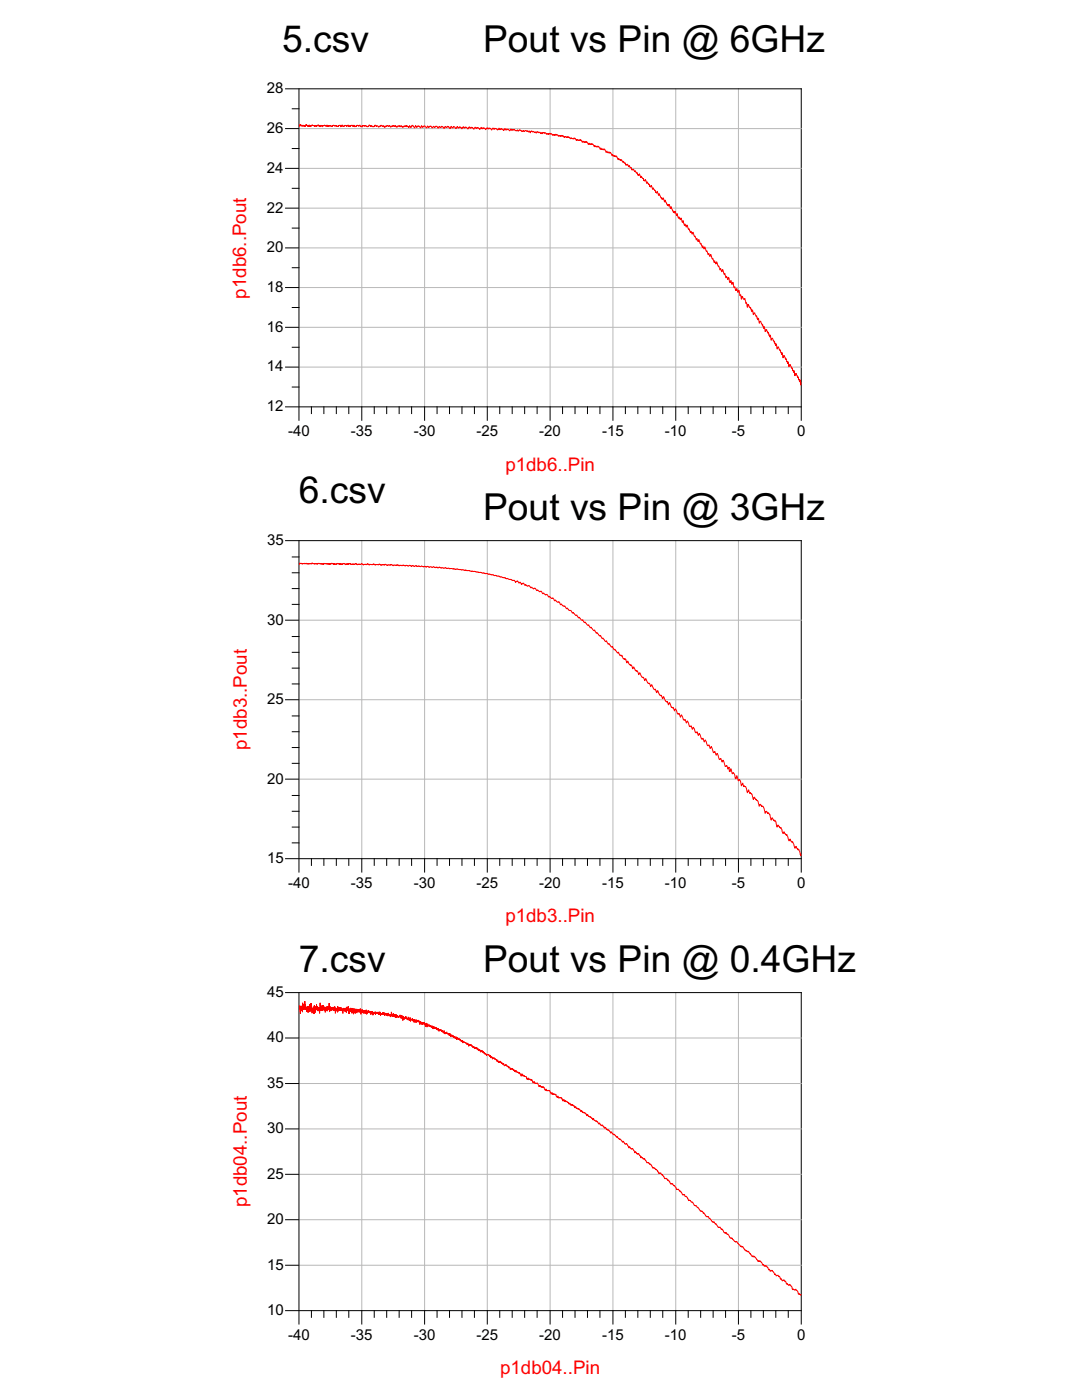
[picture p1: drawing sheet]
<svg xmlns="http://www.w3.org/2000/svg" width="216mm" height="279mm" viewBox="0 0 216 279" stroke-linecap="round" stroke-linejoin="round" font-family="sans-serif">
<g fill="none" stroke="#b8b8b8" stroke-width=".2">
<path d="M72.2 17.7v63.5M84.7 17.7v63.5M97.2 17.7v63.5M109.8 17.7v63.5M122.3 17.7v63.5M134.8 17.7v63.5M147.3 17.7v63.5M59.7 33.6h100.2M59.7 25.7h100.2M59.7 57.4h100.2M59.7 49.5h100.2M59.7 41.5h100.2"/>
<path d="M59.7 73.3h100.2M59.7 65.3h100.2"/>
</g>
<g fill="none" stroke="#000" stroke-width=".2">
<path d="M57 17.7h102.9v66.2M59.7 17.7v66.2M57 33.6h2.7M57 25.7h2.7M58.3 37.6h1.4M58.3 29.6h1.4M58.3 21.7h1.4M57 57.4h2.7M57 49.5h2.7M57 41.5h2.7M58.3 53.4h1.4M58.3 45.5h1.4"/>
<path d="M57 73.3h2.7M57 65.3h2.7M58.3 77.2h1.4M58.3 69.3h1.4M58.3 61.4h1.4M57 81.2h102.9M62.1 81.2v1.3M64.6 81.2v1.3M67.1 81.2v1.3M69.6 81.2v1.3M72.2 81.2v2.7M74.7 81.2v1.3"/>
<path d="M77.2 81.2v1.3M79.6 81.2v1.3M82.1 81.2v1.3M84.7 81.2v2.7M87.2 81.2v1.3M89.7 81.2v1.3M92.2 81.2v1.3M94.7 81.2v1.3M97.2 81.2v2.7M99.7 81.2v1.3M102.2 81.2v1.3M104.7 81.2v1.3"/>
<path d="M107.2 81.2v1.3M109.8 81.2v2.7M112.3 81.2v1.3M114.7 81.2v1.3M117.2 81.2v1.3M119.7 81.2v1.3M122.3 81.2v2.7M124.8 81.2v1.3M127.3 81.2v1.3M129.8 81.2v1.3M132.2 81.2v1.3M134.8 81.2v2.7"/>
<path d="M137.3 81.2v1.3M139.8 81.2v1.3M142.3 81.2v1.3M144.8 81.2v1.3M147.3 81.2v2.7M149.8 81.2v1.3M152.3 81.2v1.3M154.8 81.2v1.3M157.3 81.2v1.3"/>
</g>
<g fill="#f00">
<path d="M59.7 25.1l.1 .1-.1 .2z"/>
<path d="M59.7 25h.1l-.1 .3z"/>
<path d="M59.7 24.9l.1 .1-.1 .2z"/>
<path d="M59.7 24.8l.2 .1-.1 .3z"/>
<path d="M59.7 24.9l.1-.1 .1 .3-.2 .1z"/>
<path d="M59.7 25h.2v.1h-.2z"/>
<path d="M59.7 25l.1 .1z"/>
</g>
<path d="M59.8 25l.2-.2 .1 .4v-.2l.1 .2 .1-.3 .1 .3 .1-.2 .2 .2v-.2l.1 .3v-.2l.1 .2 .2-.4 .3 .3 .1-.2 .1 .2 .1-.3 .3 .4 .1-.3 .2 .1v-.2l.2 .3 .1-.2 .2 .1v.2l.1-.3 .3 .3 .1-.3 .1 .1 .2-.2v.3v-.2l.1 .2 .2-.1 .1 .2 .1-.3 .2 .3v-.2l.1 .2 .1-.3 .2 .1 .1-.2 .1 .3 .2-.2v.2l.1-.2 .1 .2v-.3l.2 .4 .2-.3v.2l.2-.2 .2 .3 .4-.3 .3 .2 .1-.2 .1 .2 .1-.2 .3 .3 .5-.3 .1 .3v-.2l.2 .1v-.3l.3 .3 .1-.1 .1 .1 .1-.2h.3v.2l.1-.1 .2 .1v-.3l.3 .4 .1-.2 .1 .2 .2-.3 .1 .1 .1-.1v.2l.2-.1v.2l.2-.3 .1 .3 .2-.2 .1 .2 .1-.3 .3 .2 .3-.2 .1 .3 .3-.2 .1 .3 .1-.4 .1 .1 .1-.1 .1 .2 .3-.2 .3 .3h.2l.2-.4 .2 .3 .3-.1 .1 .2h.2l.1-.1v.1l.3-.3 .2 .3 .1-.2h.2l.2 .3 .1-.3 .2 .2 .2-.3 .2 .3 .3-.2 .1 .2 .1 .1 .1-.3 .1 .2 .3-.3 .2 .3 .2-.3 .3 .4 .1-.3 .1 .2 .2-.3 .3 .3 .2-.2 .3 .3 .1-.2 .1 .1 .2-.2 .3 .2 .2-.2 .3 .3 .1-.2 .1 .1 .2-.3 .2 .3 .1-.3 .5 .5 .2-.4 .2 .3 .3-.4 .4 .6 .2-.6 .3 .4 .2-.3 .5 .4 .2-.4 .3 .3 .2-.3 .2 .1a.25 .25 0 0 0 .1 .2 .25 .25 0 0 0 .3 0l.1-.3 .2 .4 .3-.3h.2l.2 .4 .2-.2a.22 .22 0 0 1 .2-.1 .22 .22 0 0 1 .2 .2l.1-.3h.3l.2 .4 .3-.4 .3 .3 .1-.3 .6 .4 .1-.4a.25 .25 0 0 0 .3 .2 .25 .25 0 0 0 .2-.2l.5 .5 .3-.5 .2 .4 .2-.4 .5 .5 .2-.5 .3 .4 .1-.2 .3-.1 .3 .4 .2-.4 .3 .3 .1-.3 .2 .2v-.2l.4 .4 .2-.4 .2 .3 .2-.2 .1 .1 .1-.1 .3 .4 .3-.4 .2 .3 .2-.3 .1 .2 .1-.2 .3 .4 .3-.4 .2 .3 .1-.2 .2 .1 .1-.1 .3 .4 .3-.4 .2 .2 .2-.2 .1 .2 .2-.1 .2 .4 .3-.5 .2 .3 .1-.2 .3 .1a.25 .25 0 0 0 .2 .2 .25 .25 0 0 0 .3-.1l.1-.2 .2 .3 .1-.2 .2 .1v-.1l.4 .3 .3-.4 .1 .4 .2-.3 .2 .2v-.1l.4 .3 .2-.4 .2 .3 .2-.2 .1 .2 .2-.2 .5 .3 .1-.2 .2 .2 .3-.2 .6 .3 .1-.2a.2 .2 0 0 0 .2 .2 .2 .2 0 0 0 .2-.1l.1-.1 .2 .2 .2-.1 .2 .2 .2-.2 .1 .4 .2-.3 .1-.1 .2 .3a.23 .23 0 0 1 .2-.2 .23 .23 0 0 1 .2 .3l.1-.2 .2 .2 .1-.2h.2l.1 .2 .3-.1 .2 .3 .1-.2 .2 .2 .1-.3h.2l.1 .2a.25 .25 0 0 1 .3-.1 .25 .25 0 0 1 .2 .3l.1-.1 .2 .2v-.2l.2 .1 .1-.2 .1 .2 .3-.1 .1 .3 .2-.2 .2 .2v-.2l.2 .2 .1-.2 .1 .2a.25 .25 0 0 1 .3-.1 .25 .25 0 0 1 .2 .3l.1-.2 .1 .2 .1-.1 .2 .1 .1-.2 .1 .2 .1-.1 .3 .4 .2-.3 .3 .3 .1-.2 .2 .2 .1-.2 .3 .4 .1-.2 .4 .2 .1-.1 .2 .1 .1-.2 .3 .6 .1-.3 .4 .3 .1-.2 .2 .1v-.1l.4 .5 .1-.2 .4 .2 .1-.1 .1 .1 .1-.1 .4 .5 .1-.3 .2 .3 .1-.1 .1 .1 .1-.1 .1 .2 .1-.2 .4 .6 .1-.3 .2 .3 .1-.1 .1 .1 .1-.2 .1 .2 .1-.1 .4 .6v-.3l.3 .4 .1-.2 .1 .2 .1-.2 .1 .2 .1-.1 .4 .6v-.3l.2 .4 .1-.2 .2 .2 .1-.2 .1 .3 .1-.2 .3 .7 .1-.3 .2 .4 .1-.1 .1 .1 .1-.1 .2 .2 .1-.2 .3 .8 .2-.4 .1 .4 .1-.1 .2 .3v-.3l.1 .3v-.2l.3 .5 .1-.2 .2 .3h.2l.1 .5 .1-.2 .1 .1 .1-.1 .3 .5 .1-.3 .2 .5 .1-.1 .2 .5 .1-.2 .1 .2 .1-.2 .3 .6 .1-.2 .2 .4h.1l.2 .5 .1-.2 .1 .2 .1-.3 .3 .7 .1-.2 .4 .4 .1 .5v-.1l.1 .1 .2-.3 .2 .8 .2-.3 .3 .5 .2 .4v-.1l.1 .2 .1-.3 .3 .8 .1-.3 .4 .5 .2 .5v-.2l.1 .2 .1-.3 .3 .8 .1-.3 .5 1 .1-.2 .1 .3 .1-.3 .3 .8 .2-.3 .4 1 .1-.2 .1 .3 .1-.3 .3 .8 .1-.4 .5 1.2 .1-.2 .1 .3 .1-.3 .3 .8 .1-.4 .3 .9 .1-.2 .2 .6 .2-.4 .2 .9 .2-.4 .2 .9 .2-.2 .2 .6 .2-.4 .7 1.5 .1-.3 .2 .6 .2-.4 .2 .8h.2l.3 .8 .1-.3 .2 .6 .2-.4 .6 1.6 .1-.4 .3 .7 .1-.4 .7 1.5 .1-.3 .3 .7 .1-.5 .7 1.7 .1-.4 .3 .7 .1-.4 .7 1.6 .1-.3 .3 .6 .1-.4 .3 1 .1-.3 .3 .9 .1-.3 .2 .7 .2-.4 .2 .9v-.1l.1 .1 .1-.3 .3 .8 .1-.5 .2 1h.3l.1 .6v-.1l.1 .1 .1-.3 .3 .8 .1-.5 .2 1.1 .2-.2 .1 .9 .1-.5 .3 .5 .2 .1 .1-.2 .5 1.7 .2-.5 .4 .8 .1-.2 .2 .8 .2-.4 .1 1 .1-.3 .2-.1 .3 .8 .1-.2 .2 .9 .2-.4 .1 1 .1-.3 .2-.1 .3 .8 .1-.2 .2 .9 .1-.4 .2 1 .1-.4h.2l.3 .8 .1-.2 .2 .8 .1-.3 .2 1 .1-.3 .1-.1 .4 .8v-.2l.3 .9 .1-.4 .2 1.1v-.4h.2l.4 .8v-.2l.3 .9 .1-.4 .1 1 .1-.4h.2l.4 .8v-.1l.3 .9 .1-.4 .1 1 .1-.4h.2l.3 .8 .1-.2 .3 .9 .1-.3 .1 1 .1-.4 .2-.1 .6 1.6 .1-.3 .1 .3" fill="none" stroke="#f00" stroke-width=".2"/>
<g fill="#f00">
<path d="M159.6 76.1l.2-.1v.3h-.2z"/>
<path d="M159.6 76.1h.2v.4h-.2z"/>
<path d="M159.6 76.4l.2-.1 .1 .4-.2 .1z"/>
<path d="M159.6 76.6l.2-.1 .1 .4h-.2z"/>
<path d="M159.6 76.8l.2-.2 .1 .1-.1 .2z"/>
<path d="M159.7 76.4l.2 .1v.4l-.2-.1z"/>
<path d="M159.8 76.3l.1 .4-.2-.1z"/>
</g>
<path d="M72.2 107.9v63.5M84.7 107.9v63.5M97.2 107.9v63.5M109.8 107.9v63.5M122.3 107.9v63.5M134.8 107.9v63.5M147.3 107.9v63.5M59.7 139.6h100.2M59.7 123.8h100.2M59.7 155.5h100.2" fill="none" stroke="#b8b8b8" stroke-width=".2"/>
<g fill="none" stroke="#000" stroke-width=".2">
<path d="M57 107.9h102.9v66.1M58.3 117.5h1.4M58.3 114.3h1.4M58.3 111.2h1.4M59.7 107.9v66.1M57 139.6h2.7M57 123.8h2.7M58.3 136.5h1.4M58.3 133.3h1.4M58.3 130.2h1.4M58.3 127h1.4M58.3 120.6h1.4"/>
<path d="M57 155.5h2.7M58.3 158.8h1.4M58.3 152.3h1.4M58.3 149.2h1.4M58.3 146h1.4M58.3 142.9h1.4M57 171.4h102.9M58.3 168.2h1.4M58.3 165.1h1.4M58.3 161.9h1.4M62.1 171.4v1.3M64.6 171.4v1.3"/>
<path d="M67.1 171.4v1.3M69.6 171.4v1.3M72.2 171.4v2.6M74.7 171.4v1.3M77.2 171.4v1.3M79.6 171.4v1.3M82.1 171.4v1.3M84.7 171.4v2.6M87.2 171.4v1.3M89.7 171.4v1.3M92.2 171.4v1.3M94.7 171.4v1.3"/>
<path d="M97.2 171.4v2.6M99.7 171.4v1.3M102.2 171.4v1.3M104.7 171.4v1.3M107.2 171.4v1.3M109.8 171.4v2.6M112.3 171.4v1.3M114.7 171.4v1.3M117.2 171.4v1.3M119.7 171.4v1.3M122.3 171.4v2.6M124.8 171.4v1.3"/>
<path d="M127.3 171.4v1.3M129.8 171.4v1.3M132.2 171.4v1.3M134.8 171.4v2.6M137.3 171.4v1.3M139.8 171.4v1.3M142.3 171.4v1.3M144.8 171.4v1.3M147.3 171.4v2.6M149.8 171.4v1.3M152.3 171.4v1.3M154.8 171.4v1.3"/>
<path d="M157.3 171.4v1.3"/>
</g>
<g fill="#f00">
<path d="M59.7 112.3l.1 .2-.1 .1z"/>
<path d="M59.7 112.4h.1v.2h-.1z"/>
<path d="M59.7 112.4h.1l.1 .2-.2 .1z"/>
<path d="M59.7 112.3l.2 .1-.1 .3-.1-.1z"/>
<path d="M59.7 112.4l.1-.1 .1 .2-.1 .1z"/>
<path d="M59.7 112.4l.2 .1-.1 .1-.1-.1z"/>
</g>
<path d="M59.8 112.4l.3 .1 .1-.1 .1 .2 .1-.2 .3 .2 .1-.2 .1 .1 .2-.1 .1 .1 .2-.1 .1 .2 .2-.2 .1 .2 .1-.2 .2 .1 .2-.2 .2 .2 .1-.1 .2 .2 .4-.1 .1 .1 .2-.2 .1 .1 .2-.1 .1 .2 .1-.2 .1 .2 .3-.1 .1 .2 .2-.3v.1l.2-.1 .2 .2v-.2l.6 .2 .2-.1 .1 .1 .2-.2 .4 .3 .1-.2 .2 .2 .1-.2 .2 .1 .3-.2 .3 .3 .1-.2 .4 .2 .4-.3 .3 .3 .4-.2 .1 .2 .3-.3 .4 .3 .1-.2 .1 .2 .6-.2 .3 .2 .2-.1 .4 .1 .2-.2 .4 .2 .1-.1 .5 .1 .2-.2 .4 .3 .1-.2 .4 .1 .3-.2 .4 .3 .4-.2 .3 .1 .1-.1 .3 .2 .2-.1 .6 .1 .1-.2 .3 .2 .2-.1 .6 .1v-.2l.4 .3 .2-.1h.5l.1-.1 .4 .2 .2-.1 .4 .1 .2-.2 .4 .3 .1-.2 .6 .2 .3-.2 .3 .3 .2-.3 .4 .3 .3-.2 .3 .2 .3-.2 .2 .2 .4-.2 .3 .2 .2-.1 .4 .2 .3-.2 .3 .2 .3-.1 .3 .1a.22 .22 0 0 1 .2-.1 .22 .22 0 0 1 .2 .1h.4l.3 .1 .3-.1 .4 .2 .2-.1 .2 .1 .4-.1 .3 .2 .3-.1 .2 .1 .3-.1 .8 .2 .5-.1 .3 .2 .1-.1 .6 .1 1 .2 .1-.1 2.3 .5 .4-.1 .7 .3 .5-.1 .3 .3 .1-.1 .3 .1h.4l.3 .2 .9 .1 .8 .3h.4l.3 .2 .2-.1 .3 .2h.4l.3 .3 .3-.1 .3 .4 .1-.2h.3l.3 .4a.24 .24 0 0 1 .3-.1 .24 .24 0 0 1 .1 .3l.1 .1 .1-.3h.3l.2 .4 .2-.2 .4 .4 .3-.2 .3 .5 .2-.1 .1 .1a.21 .21 0 0 0 .2 .2 .21 .21 0 0 0 .2-.1h.2l.3 .5 .2-.2 .4 .4a.23 .23 0 0 1 .3-.1 .23 .23 0 0 1 .2 .3l.1 .2 .2-.2 .2 .3a.22 .22 0 0 0 .2 .1 .22 .22 0 0 0 .2-.1l.3 .5 .3-.1 .4 .4a.23 .23 0 0 1 .3 0 .23 .23 0 0 1 .1 .2l.1 .3 .2-.2 .4 .5 .3-.1 .4 .6 .1-.2 .4 .5h.3l.3 .5 .2-.2 .5 .5a.28 .28 0 0 1 .3 .1 .28 .28 0 0 1 .1 .2l.1 .3 .2-.2 .6 .7 .1-.2 .3 .6 .2-.1 .2 .3a.24 .24 0 0 0 .2 .3 .24 .24 0 0 0 .3-.1l.3 .6 .2-.2 .2 .3a.37 .37 0 0 0 .5 .4l.3 .5 .2-.1 .2 .4a.24 .24 0 0 0 .2 .2 .24 .24 0 0 0 .2-.1l.4 .7 .1-.2 .5 .7 .2-.1 .4 .7 .2-.1 .4 .6 .2-.1 .3 .7 .2-.2 .5 .7 .2-.1 .3 .7 .2-.1 .6 .7 .1-.2 .3 .8 .2-.2 .1 .2 .1-.1 .3 .6 .2 .2 .1-.2 .1 .1 .3 .8 .2-.4 .5 .9a.34 .34 0 0 1 .3 0 .34 .34 0 0 1 .1 .4l.1 .3 .2-.3 .3 .6 .4 .2 .3 .6 .2-.3 .4 .8 .2 .2 .1-.1 .3 .7 .2-.4 .4 .8 .2 .2 .1-.1 .2 .6 .3-.3 .3 .8 .3 .2v-.2l.3 .7 .3-.3 .3 .8 .3 .2 .1-.1 .2 .7 .2-.4 .4 .8 .2 .2 .2-.1 .2 .7 .2-.5 .4 1 .2 .1 .1-.1 .3 .7 .2-.5 .4 1.1h.3v-.1l.3 .7 .2-.4 .3 .7a.26 .26 0 0 0 .1 .2 .26 .26 0 0 0 .3 0l.2 .7 .3-.4 .3 .7a.25 .25 0 0 0 .1 .3 .25 .25 0 0 0 .3-.1l.3 .8 .2-.4 .4 1 .1 .1 .2-.2 .3 .7 .1-.4 .5 1.1 .3-.1 .2 .7 .3-.4 .3 1.1h.2l.1-.2 .3 .8 .2-.4 .4 1.2 .3-.2 .3 .7 .2-.4 .4 1.3 .3-.2 .3 .7 .2-.4 .4 1.3 .3-.3 .3 .8 .2-.4 .1 1 .2-.7 .3 1 .1 .1 .1-.3 .3 .3 .2 .9 .2-.6 .3 1 .2-.3 .2 .3 .2 1 .3-.5 .2 .7 .1-.2 .1 .2h.2l.3 1.2 .3-.6 .2 .8 .1-.3 .2 .2a1.09 1.09 0 0 1 .4 1.1v.2l.3-.5 .2 .5 .1-.1 .3 .4 .3 1 .3-.4 .2 .5 .1-.2 .1 .2 .1-.1 .4 1.4 .2-.4 .3 .5 .1-.2v.2l.1-.1 .3 .4 .2 1 .1-.4 .1-.1 .3 .6 .1-.2v.3l.1-.2 .4 1.4 .1-.4h.2l.4 .6 .1-.2 .4 1.2 .3-.3 .4 .7 .1-.1 .4 1.2 .3-.4 .4 .8 .1-.2 .4 1.3 .2-.4 .5 .8 .1-.2 .3 .9" fill="none" stroke="#f00" stroke-width=".2"/>
<g fill="#f00">
<path d="M159.6 170.5l.2-.1v.1l-.2 .1z"/>
<path d="M159.6 170.4l.1-.1 .2 .3h-.2z"/>
<path d="M159.6 170.5l.2-.1 .1 .2-.2 .1z"/>
<path d="M159.6 170.5h.2l.1 .3h-.2z"/>
<path d="M159.6 170.6h.2l.1 .2-.2 .1z"/>
<path d="M159.8 170.5l.1 .4-.2-.1z"/>
<path d="M159.8 170.5l.1 .3h-.2z"/>
</g>
<g fill="none" stroke="#b8b8b8" stroke-width=".2">
<path d="M72.2 198.1v63.5M84.7 198.1v63.5M97.2 198.1v63.5M109.8 198.1v63.5M122.3 198.1v63.5M134.8 198.1v63.5M147.3 198.1v63.5M59.7 216.2h100.2M59.7 207.2h100.2M59.7 234.4h100.2M59.7 225.3h100.2M59.7 252.5h100.2"/>
<path d="M59.7 243.4h100.2"/>
</g>
<g fill="none" stroke="#000" stroke-width=".2">
<path d="M57 198.1h102.9v66.1M59.7 198.1v66.1M57 216.2h2.7M57 207.2h2.7M57 234.4h2.7M57 225.3h2.7M57 252.5h2.7M57 243.4h2.7M57 261.6h102.9M62.1 261.6v1.3M64.6 261.6v1.3M67.1 261.6v1.3"/>
<path d="M69.6 261.6v1.3M72.2 261.6v2.6M74.7 261.6v1.3M77.2 261.6v1.3M79.6 261.6v1.3M82.1 261.6v1.3M84.7 261.6v2.6M87.2 261.6v1.3M89.7 261.6v1.3M92.2 261.6v1.3M94.7 261.6v1.3M97.2 261.6v2.6"/>
<path d="M99.7 261.6v1.3M102.2 261.6v1.3M104.7 261.6v1.3M107.2 261.6v1.3M109.8 261.6v2.6M112.3 261.6v1.3M114.7 261.6v1.3M117.2 261.6v1.3M119.7 261.6v1.3M122.3 261.6v2.6M124.8 261.6v1.3M127.3 261.6v1.3"/>
<path d="M129.8 261.6v1.3M132.2 261.6v1.3M134.8 261.6v2.6M137.3 261.6v1.3M139.8 261.6v1.3M142.3 261.6v1.3M144.8 261.6v1.3M147.3 261.6v2.6M149.8 261.6v1.3M152.3 261.6v1.3M154.8 261.6v1.3M157.3 261.6v1.3"/>
</g>
<g fill="#f00">
<path d="M59.7 201.4h.1l-.1 .7z"/>
<path d="M59.7 201h.1l-.1 .6z"/>
<path d="M59.7 200.6h.1v.6h-.1z"/>
<path d="M59.7 200.6h.1v.4h-.1z"/>
<path d="M59.7 200.8h.1l.1 .6h-.2z"/>
<path d="M59.7 200.8h.2l-.1 .6h-.1z"/>
<path d="M59.7 200.8h.2v.3h-.2z"/>
</g>
<path d="M59.8 201.1l.1 1.2 .2-1.6v1.1l.1-1 .1 .8v-.8v1.2l.1-1.9 .1 1.5v-1.2v1.1l.1-.6 .1 .6 .1-1.7 .1 1.6v-1l.1 1.1v-.4l.2 .8 .1-1.1 .1 .6v-.3l.1 1v-1v-.2l.1 .9 .1-1v1.2l.1-1.6v1.5l.1-.8 .1 .7 .1-1.6 .2 2 .1-.8v.6l.1-.8v.7l.1-1 .1 1.5v-1.8l.2 1.5 .1-1.2v.7l.1-.4v.3l.1-1 .1 1 .1-.6v.9l.1-.8v.7v-.3l.1 .4 .1-.3v.3v-.8l.1 1.2 .1-2.1 .1 1.4v-.2v.3l.1-.8v.9l.2-.9v.9v-1.1l.1 1.1v-1v.8l.1-.9 .1 .9v-.2v.3l.1-.7 .1 .8 .1-.5v.8l.1-1v.5l.1-.6v.7l.1-.4 .1 .6v-1l.1 .8 .1-.6v.5l.1-.6v.4l.1-1.1 .1 1.8 .1-1.1 .2 .9 .1-.7 .1 .4v-.5v.6l.1-.3v.3l.1-.6v.6v-.3l.1 .4 .1-.5v.5l.1-.9 .1 1.4 .1-1 .1 .5 .1-.6 .1 .6v-.5l.1 .8v-1.2l.1 1 .1-.7v.6l.1-.7 .1 .6v-.6l.1 .7 .1-.7v.7l.1-.6v.7l.1-.5 .1 .4 .1-.3v.9l.1-1.1v.3l.1-.3 .1 .5v-.4l.1 .5 .1-.7 .2 1 .1-1.2v.9l.2-.5 .1 .4v-.9l.2 1.5v-.7v.7l.1-1.1 .1 .8 .1-.9 .1 .6v-.5v.5l.1-.2v.1v.6l.1-1v.8l.1-.5 .1 .9 .1-1.1v.8l.1-.8 .1 .9 .1-.5v.5l.1-.9 .1 .8 .1-.5v.6v-.8l.2 .6 .1-.5 .1 .5 .1-.4 .1 .3 .1-.6 .1 1.1 .2-1 .1 .8 .2-.6v.6l.1-.3v.4l.2-.7 .1 .7 .2-.8 .1 .9 .2-.7v.4v-.4l.1 .4 .1-.4v.4l.1-.3v.4l.1-.2v.1l.1-.1 .1 .5v-.7l.2 .4 .1-.4 .1 .8 .2-.6 .2 .3 .1-.4v.6l.1-.5 .1 .3 .1-.2 .1 .2 .1-.3v.3l.1-.4 .1 .6 .1-.6 .2 .8 .1-.4v.1v-.2l.1 .2v-.1l.2 .2 .1-.5 .1 .5v-.5l.1 .5v-.5l.2 .7 .1-.5 .1 .3v-.3v.3l.1-.2 .1 .1v.3l.1-.4v.3v-.2l.1 .4 .1-.6 .1 .4 .1-.1 .1 .3v-.4l.2 .5 .1-1 .1 .8 .1-.2 .1 .4 .1-.7 .1 .7 .1-.4 .2 .6 .1-.7 .2 .7v-.5l.1 .3v-.3l.1 .3 .1 .1v-.1v.1l.1-.2v.2l.2-.4v.2v-.3l.1 .4v-.1l.2 .4 .1-.6 .2 1.1v-.9l.2 .6 .1-.4 .2 .3 .1-.4v.3l.1-.2 .3 .6 .1-.7v.6v-.3l.2 .5 .1-.7 .1 .8 .1-.4v.3v-.3l.1 .2 .2-.4 .3 .8 .1-.6 .1 .7 .2-.7 .1 .7v-.3l.2 .1v-.2v.2l.1-.3v.2v-.3l.1 .4v-.3l.2 .9 .1-.7 .2 .6 .2-.4 .1 .5 .1-.4v.3l.1-.3 .1 .3 .1-.3v.4l.1-.3 .1 .7 .2-.7 .1 .8 .1-.7 .3 .6 .1-.4 .2 .4 .1-.2 .1 .4 .2-.4 .1 .6 .1-.5 .1 .3v-.1l.1 .2 .1-.3 .1 .5 .1-.4 .1 .4 .1-.2 .1 .4 .2-.4 .1 .6v-.3l.1-.1v.3l.1-.3v.2l.1-.2 .1 .3 .1-.2v.4l.2-.2 .2 .5 .1-.5 .2 .7 .1-.3 .2 .1v-.3l.2 .5 .1-.2 .1 .2 .1-.1v.4l.2-.5 .1 .7 .1-.4 .1 .2 .1-.2 .2 .5v-.3l.2 .4v-.2l.2 .2v.2l.2-.4 .2 .6v-.5v.3l.1-.1 .1 .2 .1-.2 .1 .3v-.2l.1 .3 .1-.2 .2 .4 .2-.1 .2 .5v-.5l.3 .4 .1-.1 .2 .2 .1-.1 .1 .4 .1-.4 .2 .7 .1-.4 .3 .3 .1-.3 .1 .4 .2-.1 .2 .4v-.3l.2 .5 .1-.3 .1 .2 .1-.2 .1 .4 .1-.3 .2 .5v-.3l.2 .4 .1-.3 .2 .6 .1-.4 .1 .2 .1-.2 .1 .4 .1-.2 .2 .4v-.2l.1 .4 .2-.2 .2 .5 .1-.3 .1 .1 .3-.1 .1 .4v-.1l.1 .1v-.1l.2 .4 .1-.2 .2 .5 .1-.3v.2l.2-.2 .1 .3v-.2l.5 .6 .1-.3 .2 .5 .1-.2v.3l.2-.3 .6 .6 .1-.1 .1 .4 .1-.1 .2 .1 .1-.3 .2 .5 .1-.2v.3l.1-.2 .1 .3 .2-.1 .1 .5 .1-.3 .1 .2 .2-.2 .3 .4 .1-.1 .1 .3 .1-.2 .1 .4 .1-.4 .1 .4 .1-.1 .1 .2 .2-.1 .1 .3 .1-.3 .3 .7 .2-.4 .1 .4 .1-.1 .1 .2 .1-.1 .1 .2h.3l.2 .6 .1-.4 .2 .4 .1-.2 .4 .3 .1-.1 .3 .7 .2-.4 .1 .4 .1-.1 .3 .2 .1-.2 .3 .8 .3-.3 .1 .3 .1-.1 .1 .2 .3-.1 .1 .1 .3 .6 .1-.3 .2 .4 .1-.1 .1 .1 .1-.1 .1 .1v-.1l.2 .1 .3 .7 .1-.3 .2 .3 .1-.2 .1 .3 .1-.2 .3 .2v-.1l.3 .6 .1-.3 .2 .5 .1-.2 .1 .2 .1-.2 .1 .1 .1-.1 .4 .8 .1-.4 .2 .4 .1-.2 .1 .3 .2-.2 .4 .7 .2-.2 .2 .3v-.1l.2 .2 .2-.1 .1 .2 .1-.1 .2 .5 .2-.3 .1 .5 .1-.2 .2 .2 .1-.1 .5 .7 .2-.3 .1 .5 .1-.2 .2 .2 .1-.1 .1 .1 .4 .6 .2-.3 .1 .4 .4 .1 .5 .6 .1-.3 .2 .5 .1-.1 .2 .2 .2-.1 .4 .6 .1-.2 .2 .4 .1-.1 .2 .3 .1-.1 .4 .6 .3-.2 .1 .4v-.1l.3 .3 .1-.1 .5 .7 .1-.3 .3 .5h.3l.5 .6 .1-.1 .2 .3 .2 .2 .2-.1 .5 .7 .1-.2 .4 .5 .2-.1 .5 .9 .1-.3 .4 .5 .2-.1 .5 .9 .1-.3 .4 .6 .2-.2 .5 .9 .1-.3 .4 .5 .2-.1 .5 .9 .1-.2 .3 .2 .2 .3 .1-.1 .5 .9 .1-.2 .2 .1 .7 .6 .2 .5 .2-.1a.34 .34 0 0 1 .4 .4v-.1l.6 .8v-.1l.3 .1 .2 .4 .2-.1 .4 .8 .4-.1 .2 .5 .1-.1 .6 .8v-.1h.3l.9 1.2 .3-.1 .1 .3 .4 .2 .3 .7 .1-.1h.3a.34 .34 0 0 0 .4 .4l.4 .7h.4l.2 .4h.1l.5 .7h.4l.7 1 .2 .2 .2-.1 .9 1.1 .3-.1 .8 1.1h.4l.2 .4 .1-.1 .2 .2 .3 .6 .2 .1 .2-.1 .2 .4 .1-.1 .2 .2 .2 .5 .3 .2 .1-.2 .2 .4 .6 .5 .2-.2 .7 1h.2l.1 .2 .2-.1 .4 .7h.2l.1 .2 .1-.1 .2 .3 .2-.2 .7 1.1 .2-.2 .1 .3 .2-.2 .7 1.1 .2-.2 .1 .2 .1-.1 .5 .8 .1-.2 .2 .4 .4-.1 .5 .8 .1-.1a.25 .25 0 0 0 .1 .3 .25 .25 0 0 0 .3 0l.2-.1 .5 .9 .1-.1a.32 .32 0 0 0 .2 .3 .32 .32 0 0 0 .4-.1l.8 1.1 .3-.2 .1 .3a.51 .51 0 0 1 .5 .6l.1-.2 .2 .4 .3-.2 .4 .4 .2 .7 .1-.2 .4 .3 .1-.2 .4 .4 .1 .6 .2-.2 .2 .3" fill="none" stroke="#f00" stroke-width=".2"/>
<g fill="#f00">
<path d="M159.7 258.3v.2z"/>
<path d="M159.6 258.4l.1-.2 .2 .2-.2 .1z"/>
<path d="M159.7 258.3h.2v.2h-.2z"/>
<path d="M159.8 258.2v.3l-.2-.1z"/>
<path d="M159.7 258.4l.2-.1-.1 .2z"/>
<path d="M159.8 258.2l.1 .3-.2-.1z"/>
</g>
<g font-size="7.4">
<text x="56.3" y="10.3">5.csv</text>
<text x="96.4" y="10.3">Pout vs Pin @ 6GHz</text>
<text x="59.7" y="100.5">6.csv</text>
<text x="96.4" y="103.8">Pout vs Pin @ 3GHz</text>
<text x="59.7" y="194">7.csv</text>
<text x="96.4" y="194">Pout vs Pin @ 0.4GHz</text>
</g>
<g font-size="3.7" fill="#f00">
<text x="49.2" y="59.6" transform="rotate(-90 49.2 59.6)">p1db6..Pout</text>
<text x="100.8" y="93.9">p1db6..Pin</text>
<text x="49.2" y="149.7" transform="rotate(-90 49.2 149.7)">p1db3..Pout</text>
<text x="100.8" y="184.1">p1db3..Pin</text>
<text x="49.2" y="240.9" transform="rotate(-90 49.2 240.9)">p1db04..Pout</text>
<text x="99.8" y="274.3">p1db04..Pin</text>
</g>
<g font-size="3">
<text x="53.3" y="18.6">28</text>
<text x="53.3" y="26.5">26</text>
<text x="53.3" y="34.5">24</text>
<text x="53.3" y="42.4">22</text>
<text x="53.3" y="50.3">20</text>
<text x="53.3" y="58.3">18</text>
<text x="53.3" y="66.2">16</text>
<text x="53.3" y="74.1">14</text>
<text x="53.3" y="82.1">12</text>
<text x="57.5" y="87">-40</text>
<text x="70" y="87">-35</text>
<text x="82.6" y="87">-30</text>
<text x="95.1" y="87">-25</text>
<text x="107.6" y="87">-20</text>
<text x="120.1" y="87">-15</text>
<text x="132.7" y="87">-10</text>
<text x="146" y="87">-5</text>
<text x="159.1" y="87">0</text>
<text x="53.3" y="108.8">35</text>
<text x="53.3" y="124.7">30</text>
<text x="53.3" y="140.5">25</text>
<text x="53.3" y="156.4">20</text>
<text x="53.3" y="172.3">15</text>
<text x="57.5" y="177.2">-40</text>
<text x="70" y="177.2">-35</text>
<text x="82.6" y="177.2">-30</text>
<text x="95.1" y="177.2">-25</text>
<text x="107.6" y="177.2">-20</text>
<text x="120.1" y="177.2">-15</text>
<text x="132.7" y="177.2">-10</text>
<text x="146" y="177.2">-5</text>
<text x="159.1" y="177.2">0</text>
<text x="53.3" y="199">45</text>
<text x="53.3" y="208.1">40</text>
<text x="53.3" y="217.1">35</text>
<text x="53.3" y="226.2">30</text>
<text x="53.3" y="235.3">25</text>
<text x="53.3" y="244.3">20</text>
<text x="53.3" y="253.4">15</text>
<text x="53.3" y="262.5">10</text>
<text x="57.5" y="267.4">-40</text>
<text x="70" y="267.4">-35</text>
<text x="82.6" y="267.4">-30</text>
<text x="95.1" y="267.4">-25</text>
<text x="107.6" y="267.4">-20</text>
<text x="120.1" y="267.4">-15</text>
<text x="132.7" y="267.4">-10</text>
<text x="146" y="267.4">-5</text>
<text x="159.1" y="267.4">0</text>
</g>
</svg>
